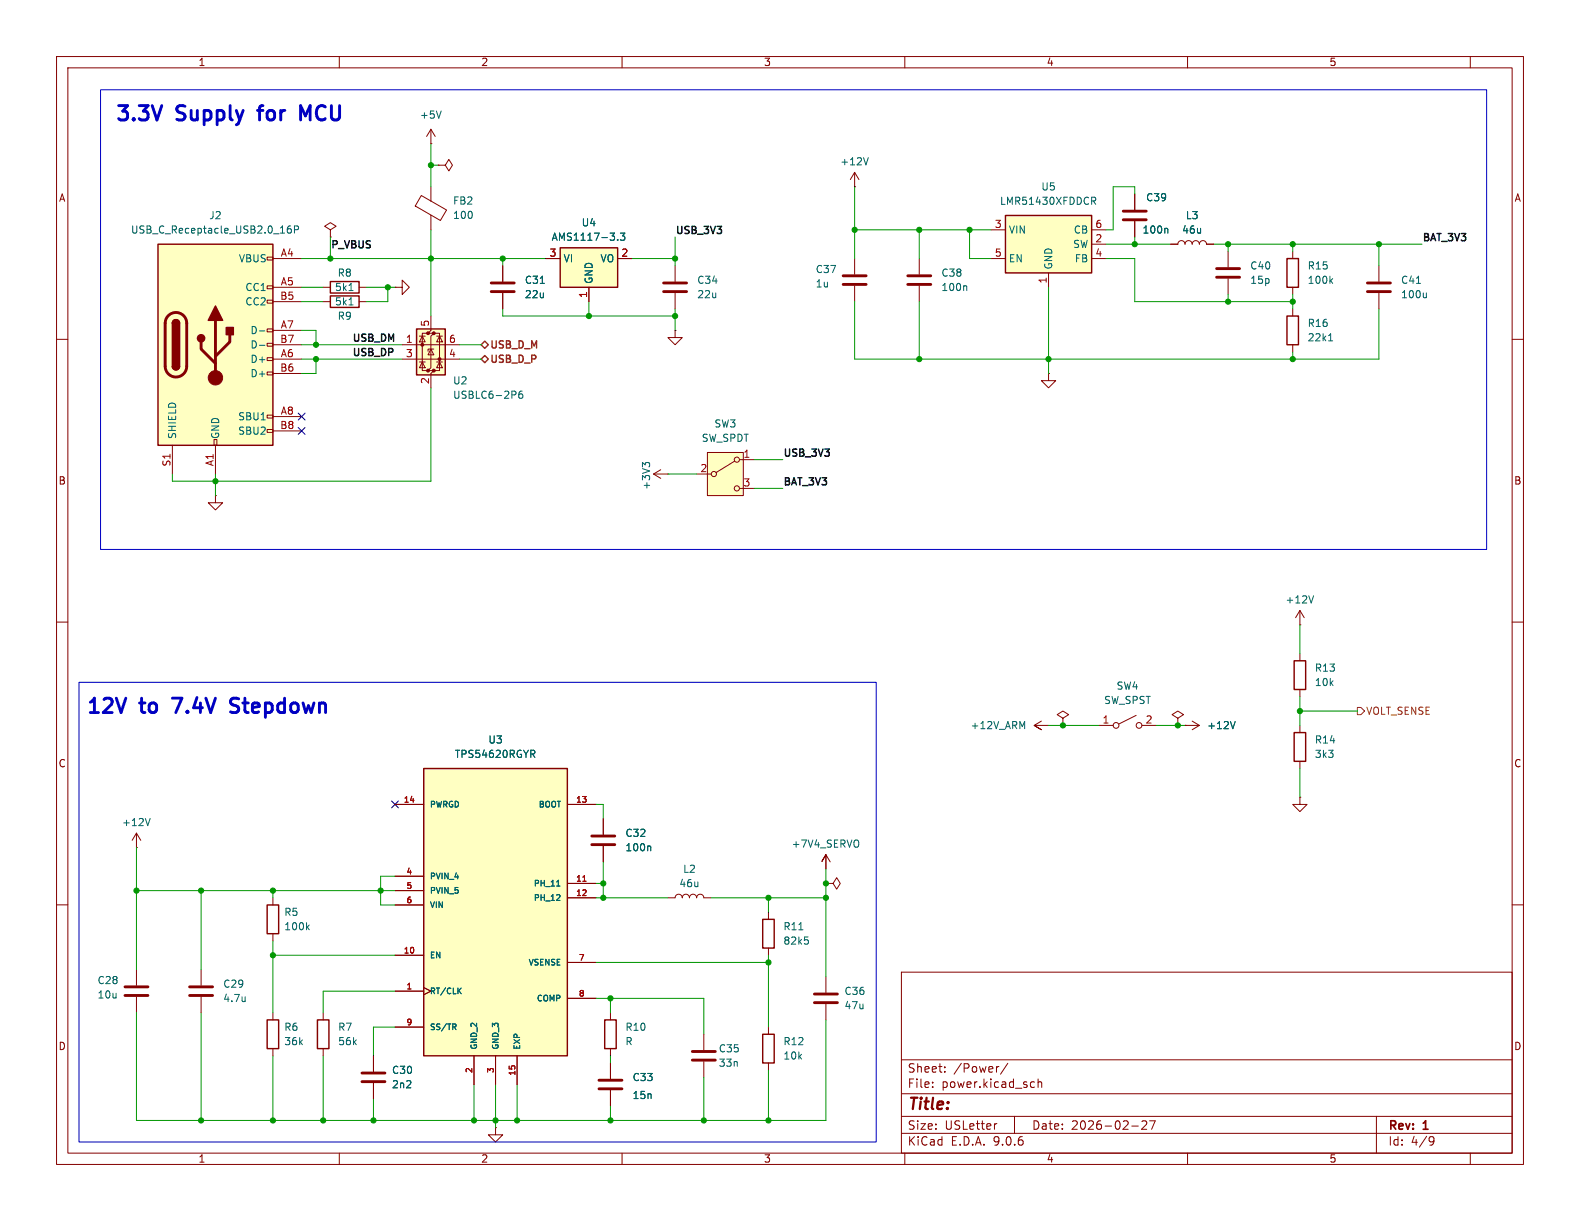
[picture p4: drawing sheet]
<svg xmlns="http://www.w3.org/2000/svg" width="279mm" height="216mm" viewBox="0 0 279 216" stroke-linecap="round" stroke-linejoin="round" font-family="sans-serif">
<g fill="none" stroke="#840000" stroke-width=".18">
<path d="M10 10h259.4v195.9h-259.4zM12 12h255.4v191.9h-255.4zM60 10v2M110 10v2M160 10v2M210 10v2M260 10v2M200.7 34.3v2.8M200.7 39.1v2.8M217.2 44.5v2.7M217.2 49.3v2.8M228.6 44.5v1.2"/>
<path d="M228.6 50.8v1.3M10 60h2M267.4 60h2M38.1 87.6v1.3h1.3l-1.3 1.3-1.3-1.3h1.3M38.1 87.6h.1M10 110h2M267.4 110h2M184.1 127.5l-1.2 .8 1.2 .7-1.2-.7h2.5M194.3 128.3h2.5M200.9 126.5l-3 1.5M201.9 128.3h2.6M208.3 127l1-.6-1-.7-1 .7 1 .6v1.3"/>
<path d="M208.3 128.3h.1M209.5 128.3h.1M209.5 128.3h2.6M210.8 127.5l1.3 .8M212.1 128.3l-1.3 .7M229.9 128.3v1.2M229.9 134.6v1.3M24.1 149.9h.1M24.1 147.3l-.7 1.3M24.1 147.3l.8 1.3M24.1 147.3v2.6M48.3 158.8v1.2"/>
<path d="M229.9 141v1.2h1.2l-1.2 1.3-1.3-1.3h1.3M229.9 141h.1M10 160h2M48.3 165.1v1.3M57.1 179.1v1.2M159.4 171.9h108v32h-108zM267.4 160h2M57.1 185.4v1.3M159.4 197.4h108M159.4 193.4h108M159.4 187.4h108M164.9 192.1v.2"/>
<path d="M164.9 191.4v.1M167.1 189.4v.2M167.1 188.7v.1M176.3 198.7l-.3 .1M176.6 188.6l-.2 .1M178.2 188l-1.3 1.9M179.4 197.4v3M182.5 191.3l.4 .1M182.9 192.2l-.4 .1M183.6 191.4l.2-.1 .3 .1 .1 .9M183.6 190.8v1.5M200.1 199.1h1.2"/>
<path d="M201.9 198.3l.6-.1 .2 .1 .1 .3-.9 1.1h.9M203.3 198.2h1l-.7 1.5M243.4 197.4v6.5M60 203.9v2M110 203.9v2M159.4 200.4h108M160 203.9v2M210 203.9v2M253 201l.5 .1a.99 .99 0 0 1-.4 1.4h-.2M253.6 201.6l-.3 .3h-.3M260 203.9v2"/>
<circle cx="197.4" cy="128.3" r=".51"/>
<circle cx="201.4" cy="128.3" r=".51"/>
</g>
<path d="M227.6 45.7h2v5.1h-2zM228.9 129.5h2v5.1h-2zM47.2 160h2.1v5.1h-2.1zM56.1 180.3h2.1v5.1h-2.1z" fill="none" stroke="#840000" stroke-width=".25"/>
<path d="M198.6 37.3h4.1M198.6 38.9h4.1M215.1 47.5h4.1M215.1 49h4.1" fill="none" stroke="#840000" stroke-width=".51"/>
<path d="M206.3 40.4l.2 .2v.6M235.3 49.6l.4 .5M235.7 49.3l-.5 .4M180.8 128.5l.4-.9v1.2M218.4 127.6l-.4 1.2M26.5 144.7l-.4 1.3M54.3 163.9l.4 .5M54.7 163.6l-.5 .4" fill="none" stroke="#006464" stroke-width=".18"/>
<path d="M27.9 43.2h20.4v35.5h-20.4z" fill="#ffffc2"/>
<g fill="none" stroke="#840000" stroke-width=".18">
<path d="M47.2 45.5h1.1v.5h-1.1zM47.2 50.5h1.1v.6h-1.1zM47.2 53.1h1.1v.5h-1.1zM47.2 58.2h1.1v.5h-1.1zM48.3 45.7h5M48.3 50.8h5M48.3 53.3h5M48.3 58.4h5M162.6 45.7v2.8M162.6 50.5v2.8M243.8 47v2.8M243.8 51.8v2.8"/>
<path d="M30.5 78.7v5.1M37.8 77.7h.6v1h-.6zM38.1 78.7v5.1M47.2 60.7h1.1v.5h-1.1zM47.2 63.2h1.1v.6h-1.1zM47.2 65.8h1.1v.5h-1.1zM47.2 73.4h1.1v.5h-1.1zM47.2 75.9h1.1v.6h-1.1zM48.3 61h5M48.3 63.5h5M48.3 66h5M48.3 73.7h5"/>
<path d="M48.3 76.2h5M185.4 66v1.3h1.3l-1.3 1.3-1.3-1.3h1.3M185.4 66h.1M229.9 110.5h.1M229.9 108l-.8 1.2M229.9 108l.7 1.2M229.9 108v2.5M229.9 115.6v1.2M188 127l1-.6-1-.7-1.1 .7 1.1 .6v1.3M188 128.3h.1M229.9 121.9v1.3"/>
</g>
<path d="M27.9 43.2h20.4v35.5h-20.4zM30.5 57.2a.64 .64 0 0 1 .6-.7 .64 .64 0 0 1 .6 .7M30.5 64.8a.64 .64 0 0 0 .6 .6 .64 .64 0 0 0 .6-.6M228.9 116.8h2v5.1h-2z" fill="none" stroke="#840000" stroke-width=".25"/>
<path d="M29.8 55.8a1.9 1.9 0 0 1 2-.4 1.9 1.9 0 0 1 1.2 1.8v7.6a1.91 1.91 0 0 1-1.9 1.9 1.91 1.91 0 0 1-1.9-1.9v-7.8l.2-.6zM38.1 56.6v10.2M40.6 59.2v1.3l-2.5 2.5M160.5 48.8h4.1M160.5 50.3h4.1M241.8 50h4.1M241.8 51.6h4.1M35.6 60.5v1.2l2.5 2.6" fill="none" stroke="#840000" stroke-width=".51"/>
<g fill="#840000" stroke="#840000" stroke-width=".25">
<path d="M30.5 57.2h1.2v7.6h-1.2z"/>
<path d="M30.7 56.7a.64 .64 0 0 1 .7-.1 .64 .64 0 0 1 .3 .6h-1.2z"/>
<path d="M30.5 64.8h1.2a.64 .64 0 0 1-.6 .6 .64 .64 0 0 1-.6-.6z"/>
<path d="M38.1 54.1l1.3 2.5h-2.6z"/>
<path d="M40 57.9h1.3v1.3h-1.3z"/>
<circle cx="35.6" cy="59.8" r=".63"/>
</g>
<circle cx="38.1" cy="66.8" r="1.27" fill="#840000" stroke="#840000" stroke-width=".18"/>
<path d="M51.4 39.9l-.4 .1a.86 .86 0 0 0 0 1.2l.5-.1v-.4l-.2-.3-.4 .1-.1 .2M45.9 58.5h.9M52.1 40.6h.6l.1-.2-.1-.3-.6-.2v1.3M170.8 50.5l.2 .2v.7M250.5 50.1h.7M252.2 51.8v.8M252.2 52.5l-.1 .1M45.9 61.1h.9M232.3 105.4l-.4 1.2" fill="none" stroke="#006464" stroke-width=".18"/>
<path d="M177.8 38.1h15.2v10.2h-15.2z" fill="#ffffc2"/>
<path d="M177.8 38.1h15.2v10.2h-15.2zM227.6 55.9h2v5.1h-2z" fill="none" stroke="#840000" stroke-width=".25"/>
<g fill="none" stroke="#840000" stroke-width=".18">
<path d="M76.2 25.4h.1M76.2 22.9l-.8 1.2M76.2 22.9l.8 1.2M76.2 22.9v2.5M151.1 33h.1M151.1 30.5l-.7 1.3M151.1 30.5l.8 1.3M151.1 30.5v2.5M119.4 58.4v1.3h1.2l-1.2 1.3-1.3-1.3h1.3M119.4 58.4h.1M119.4 47v2.8M119.4 51.8v2.8"/>
<path d="M151.1 45.7v2.8M151.1 50.5v2.8M175.3 40.6h2.5M175.3 45.7h2.5M185.4 48.3v2.5M193 40.6h2.6M193 45.7h2.6M193 43.2h2.6M228.6 54.6v1.3M228.6 61v1.2M115.6 83.8l1.2 .8M115.6 83.8h2.5"/>
<path d="M116.8 83.1l-1.2 .7M118.1 83.8h.1"/>
</g>
<path d="M78 19.6l-.4 1.3M153.5 27.9l-.4 1.3M193 34.9h.5l.3 .2-.2 .4h-.6M193.3 35.5l.5 .6M235.2 59.2l.1-.2v1.3M234.9 60.3h.8M114.1 82.2l-.5-.4v.8M114.1 82l.2-.2h.3l.3 .2" fill="none" stroke="#006464" stroke-width=".18"/>
<path d="M117.3 50h4.1M117.3 51.6h4.1M149.1 48.8h4.1M149.1 50.3h4.1" fill="none" stroke="#840000" stroke-width=".51"/>
<path d="M125.1 80h6.3v7.6h-6.3z" fill="#ffffc2"/>
<g fill="none" stroke="#840000" stroke-width=".18">
<path d="M88.9 47v2.8M88.9 51.8v2.8M123.2 83.8h2.5M125.1 80h6.3v7.6h-6.3zM129.9 81.5l-3.3 2.1M130.8 81.3h2.5M130.8 86.4h2.5"/>
<circle cx="126.2" cy="83.8" r=".46"/>
<circle cx="130.3" cy="86.4" r=".46"/>
<circle cx="130.3" cy="81.3" r=".46"/>
</g>
<path d="M86.9 50h4M86.9 51.6h4" fill="none" stroke="#840000" stroke-width=".51"/>
<path d="M95.5 50.1h.8" fill="none" stroke="#006464" stroke-width=".18"/>
<path d="M73.7 58.2h5v8.1h-5z" fill="#ffffc2"/>
<g fill="#840000" stroke="#840000" stroke-width=".18">
<circle cx="74.7" cy="61" r=".25"/>
<circle cx="75.7" cy="58.9" r=".25"/>
<circle cx="75.7" cy="65.5" r=".25"/>
<circle cx="76.7" cy="58.9" r=".25"/>
<circle cx="76.7" cy="65.5" r=".25"/>
<circle cx="77.7" cy="63.5" r=".25"/>
</g>
<g fill="none" stroke="#840000" stroke-width=".18">
<path d="M57.1 50.8h1.3M58.4 40.6l1-.6-1-.6-1 .6 1 .6v1.3M58.4 41.9h.1M63.5 50.8h1.3M69.8 50.8h1.3v-1.3l1.3 1.3-1.3 1.3v-1.3M69.8 50.8h.1M74.2 59.4h1M74.7 59.4l.5 1.1h-1zM75.7 58.9h-1v6.6h1M76.2 55.9v2.5l-.5 .5h1l-.5 .5v5.6l-.5 .5h1l-.5 .5v2.6M76.7 58.9h1v6.6h-1M77.2 59.4h1"/>
<path d="M77.7 59.4l.5 1.1h-1zM207 43.2h1.3a.64 .64 0 0 1 .6-.7 .64 .64 0 0 1 .6 .7 .64 .64 0 0 1 .7-.7 .64 .64 0 0 1 .6 .7 .64 .64 0 0 1 .7-.7 .64 .64 0 0 1 .6 .7 .64 .64 0 0 1 .6-.7 .64 .64 0 0 1 .7 .7h1.2M71.1 61h10.2M71.1 63.5h10.2M74.2 64h1M74.7 64l.5 1h-1zM76.2 61.7l.5 1h-1zM76.7 61.7h-1v.4M77.2 64h1M77.7 64l.5 1h-1z"/>
</g>
<path d="M58.4 49.8h5.1v2h-5.1zM73.7 58.2h5v8.1h-5z" fill="none" stroke="#840000" stroke-width=".25"/>
<path d="M61.7 51.4h.7M91.1 69.2l.1 .2-.1 .4M92.3 69.2h-.3a.86 .86 0 0 0 0 1.2l.4-.1 .1-.4-.3-.3h-.2l-.3 .3" fill="none" stroke="#006464" stroke-width=".18"/>
<path d="M99.1 43.8h10.1v7h-10.1z" fill="#ffffc2"/>
<path d="M58.4 52.3h5.1v2.1h-5.1zM99.1 43.8h10.1v7h-10.1zM106.9 180.3h2.1v5.1h-2.1z" fill="none" stroke="#840000" stroke-width=".25"/>
<g fill="none" stroke="#840000" stroke-width=".18">
<path d="M74.5 34.6l4.5 2.5-1.1 1.9-4.5-2.6zM76.2 33v2.6M76.2 38v2.6M77.5 29.2h1.2l.7-1 .6 1-.6 1-.7-1M77.5 29.2h.1M57.1 53.3h1.3M63.5 53.3h1.3M96.5 45.7h2.6M104.1 50.8v2.5M109.2 45.7h2.6M106.7 144.8v2.8M106.7 149.6v2.8"/>
<path d="M118.1 158.8h1.3a.64 .64 0 0 1 .6-.7 .64 .64 0 0 1 .6 .7 .64 .64 0 0 1 .7-.7 .64 .64 0 0 1 .6 .7 .64 .64 0 0 1 .7-.7 .64 .64 0 0 1 .6 .7 .64 .64 0 0 1 .6-.7 .64 .64 0 0 1 .7 .7h1.2M146 156.2h1.3l.7-1 .6 1-.6 1-.7-1M146 156.2h.1M146 151.1v2.6v-2.6l-.7 1.3 .7-1.3 .8 1.3M107.9 179.1v1.2M146 172.7v2.8M146 177.5v2.8M107.9 185.4v1.3M107.9 188v2.8M107.9 192.8v2.8M124.5 182.9v2.8M124.5 187.7v2.8"/>
</g>
<path d="M61.7 53.9h.7M109.2 42.4v.1M109.7 41.2h.8l-.4 .5 .3 .1v.6l-.2 .1-.5-.1M114.9 149.6l.2 .2v.6M151.8 148.7v.9" fill="none" stroke="#006464" stroke-width=".18"/>
<path d="M104.6 147.8h4.1M104.6 149.4h4.1M144 175.8h4.1M144 177.3h4.1M105.9 191h4.1M105.9 192.5h4.1M122.4 185.9h4.1M122.4 187.5h4.1" fill="none" stroke="#840000" stroke-width=".51"/>
<path d="M74.9 135.9h25.4v50.8h-25.4z" fill="#ffffc2"/>
<path d="M74.9 135.9h25.4v50.8h-25.4zM134.9 162.6h2v5h-2zM47.2 180.3h2.1v5.1h-2.1zM134.9 182.9h2v5.1h-2z" fill="none" stroke="#840000" stroke-width=".25"/>
<g fill="none" stroke="#840000" stroke-width=".18">
<path d="M200.7 34.3v2.8M200.7 39.1v2.8M88.9 47v2.8M88.9 51.8v2.8M96.5 45.7h2.6M104.1 50.8v2.5M109.2 45.7h2.6M207 43.2h1.3M213.4 43.2h1.2M208.3 128.3h.1M209.5 128.3h.1M69.8 142.2h5.1"/>
<path d="M69.8 154.9h5.1M69.8 157.5h5.1M100.3 142.2h5.1M100.3 156.2h5.1M100.3 158.8h5.1M106.7 144.8v2.8M106.7 149.6v2.8M24.1 171.5v2.7M24.1 176.3v2.8M35.6 171.5v2.7M35.6 176.3v2.8M48.3 179.1v1.2"/>
<path d="M69.8 160h5.1M69.8 168.9h5.1M69.8 175.3h5.1M74.9 174.6l1.3 .7-1.3 .6M100.3 170.2h5.1M100.3 176.5h5.1M135.9 161.3v1.3M135.9 167.6v1.3M48.3 185.4v1.3M66 186.7v2.8M66 191.5v2.8M69.8 181.6h5.1"/>
<path d="M83.8 186.7v5.1M87.6 199.4v1.3h1.3l-1.3 1.2-1.2-1.2h1.2M87.6 199.4h.1M87.6 186.7v5.1M91.4 186.7v5.1M107.9 188v2.8M107.9 192.8v2.8M135.9 181.6v1.3M135.9 188v1.2"/>
</g>
<g fill="none" stroke="#006464" stroke-width=".18">
<path d="M95.5 50.1h.8M109.2 42.4v.1M109.7 41.2h.8l-.4 .5 .3 .1v.6l-.2 .1-.5-.1M206.3 40.4l.2 .2v.6M94.2 133.3l.4 .6M94.3 132.7l.3 .2-.1 .3-.2 .1M218.4 127.6l-.4 1.2M98.4 156.7h.6M114.9 149.6l.2 .2v.6M43.4 176.3v.8M43.4 177h-.1M81.1 175.1l.5 .6"/>
<path d="M81.6 174.7l-.6 .6M141.3 164.4h.7M142.3 165.7h.6M142.7 166.2l.3 .2v.3l-.3 .2M80.3 181.6l.3 .5M80.5 181.1l.1 .1-.1 .3"/>
</g>
<path d="M103.1 155.8h.5" fill="none" stroke="#a90000" stroke-width=".18"/>
<path d="M22.1 174.5h4.1M22.1 176h4.1M33.5 174.5h4.1M33.5 176h4.1M64 189.7h4.1M64 191.3h4.1" fill="none" stroke="#840000" stroke-width=".51"/>
<path d="M240 125.1h.7l.6 .6-.6 .7h-.7z" fill="none" stroke="#725600" stroke-width=".18"/>
<path d="M85.1 63.5l.6-.6 .7 .6-.7 .6zM85.1 61l.6-.7 .7 .7-.7 .6z" fill="none" stroke="#725600" stroke-width=".25"/>
<g fill="none" stroke="#009600" stroke-width=".18">
<path d="M76.2 25.4v7.6M76.2 29.2h1.3M151.1 33v12.7M200.7 34.3v-1.3h-3.9v7.6h-1.2M53.3 50.8h3.8M53.3 53.3h3.8M53.3 45.7h43.2M53.3 58.4h2.6v2.6M58.4 41.9v3.8M64.8 50.8h5M68.6 50.8v2.5h-3.8M76.2 40.6v15.3"/>
<path d="M88.9 45.7v1.3M88.9 54.6v1.3h30.5M104.1 53.3v2.6M111.8 45.7h7.6M119.4 41.9v5.1M119.4 54.6v3.8M151.1 53.3v10.2h92.7v-8.9M151.1 40.6h24.2M162.6 40.6v5.1M162.6 53.3v10.2M171.4 40.6v5.1h3.9M185.4 50.8v15.2"/>
<path d="M195.6 45.7h5.1v7.6h27.9M195.6 43.2h11.4M200.7 41.9v1.3M214.6 43.2h36.9M217.2 43.2v1.3M217.2 52.1v1.2M228.6 43.2v1.3M228.6 52.1v2.5M243.8 43.2v3.8M53.3 61h17.8M53.3 63.5h17.8M55.9 63.5v2.5h-2.6"/>
<path d="M76.2 68.6v16.5h-45.7v-1.3M81.3 61h3.8M81.3 63.5h3.8M228.6 62.2v1.3M38.1 83.8v3.8M118.1 83.8h5.1M133.3 86.4h5.1M133.3 81.3h5.1M229.9 110.5v5.1M185.4 128.3h8.9M204.5 128.3h5M229.9 123.2v5.1"/>
<path d="M229.9 135.9v5.1M229.9 125.7h10.1M24.1 157.5h45.7M24.1 149.9v21.6M35.6 157.5v14M48.3 157.5v1.3M69.8 154.9h-2.5v5.1h2.5M105.4 158.8h12.7M105.4 142.2h1.3v2.6M105.4 156.2h1.3M106.7 152.4v6.4M125.7 158.8h20.3"/>
<path d="M135.9 158.8v2.5M146 153.7v19M24.1 179.1v19h121.9v-17.8M35.6 179.1v19M48.3 166.4v12.7M48.3 168.9h21.5M69.8 175.3h-12.7v3.8M105.4 176.5h19.1v6.4M105.4 170.2h30.5M107.9 176.5v2.6M135.9 168.9v12.7M48.3 186.7v11.4"/>
<path d="M57.1 186.7v11.4M66 194.3v3.8M69.8 181.6h-3.8v5.1M83.8 191.8v6.3M87.6 191.8v7.6M91.4 191.8v6.3M107.9 186.7v1.3M107.9 195.6v2.5M124.5 190.5v7.6M135.9 189.2v8.9"/>
</g>
<path d="M52.7 75.6l1.2 1.2M52.7 73.1l1.2 1.2M53.9 75.6l-1.2 1.2M53.9 73.1l-1.2 1.2M69.2 141.6l1.3 1.2M70.5 141.6l-1.3 1.2" fill="none" stroke="#000084" stroke-width=".18"/>
<path d="M28.6 18.7l-.8 2.5M45.5 19.5h1M54.9 18.7l-.9 1.8-.8-1.8v2.5M30.5 123.5h1.7M40.8 125.9l.9 .1M41.8 123.5h-.6a.62 .62 0 0 0-.5 .6 .62 .62 0 0 0 .5 .6l.5 .1" fill="none" stroke="#0000c2" stroke-width=".51"/>
<path d="M17.8 15.9h245.1v81.3h-245.1zM14 120.7h140.9v81.2h-140.9z" fill="none" stroke="#0000c2" stroke-width=".18"/>
<g fill="#009600" stroke="#009600" stroke-width=".18">
<circle cx="35.6" cy="157.5" r=".46"/>
<circle cx="24.1" cy="157.5" r=".46"/>
<circle cx="38.1" cy="85.1" r=".46"/>
<circle cx="55.9" cy="63.5" r=".46"/>
<circle cx="48.3" cy="168.9" r=".46"/>
<circle cx="48.3" cy="157.5" r=".46"/>
<circle cx="35.6" cy="198.1" r=".46"/>
<circle cx="57.1" cy="198.1" r=".46"/>
<circle cx="48.3" cy="198.1" r=".46"/>
<circle cx="67.3" cy="157.5" r=".46"/>
<circle cx="66" cy="198.1" r=".46"/>
<circle cx="91.4" cy="198.1" r=".46"/>
<circle cx="83.8" cy="198.1" r=".46"/>
<circle cx="87.6" cy="198.1" r=".46"/>
<circle cx="76.2" cy="29.2" r=".46"/>
<circle cx="68.6" cy="50.8" r=".46"/>
<circle cx="58.4" cy="45.7" r=".46"/>
<circle cx="55.9" cy="61" r=".46"/>
<circle cx="135.9" cy="198.1" r=".46"/>
<circle cx="135.9" cy="170.2" r=".46"/>
<circle cx="135.9" cy="158.8" r=".46"/>
<circle cx="107.9" cy="176.5" r=".46"/>
<circle cx="106.7" cy="158.8" r=".46"/>
<circle cx="106.7" cy="156.2" r=".46"/>
<circle cx="124.5" cy="198.1" r=".46"/>
<circle cx="107.9" cy="198.1" r=".46"/>
<circle cx="119.4" cy="45.7" r=".46"/>
<circle cx="151.1" cy="40.6" r=".46"/>
<circle cx="119.4" cy="55.9" r=".46"/>
<circle cx="76.2" cy="45.7" r=".46"/>
<circle cx="88.9" cy="45.7" r=".46"/>
<circle cx="104.1" cy="55.9" r=".46"/>
<circle cx="171.4" cy="40.6" r=".46"/>
<circle cx="200.7" cy="43.2" r=".46"/>
<circle cx="162.6" cy="63.5" r=".46"/>
<circle cx="162.6" cy="40.6" r=".46"/>
<circle cx="146" cy="158.8" r=".46"/>
<circle cx="146" cy="156.2" r=".46"/>
<circle cx="185.4" cy="63.5" r=".46"/>
<circle cx="228.6" cy="63.5" r=".46"/>
<circle cx="188" cy="128.3" r=".46"/>
<circle cx="208.3" cy="128.3" r=".46"/>
<circle cx="229.9" cy="125.7" r=".46"/>
<circle cx="243.8" cy="43.2" r=".46"/>
<circle cx="228.6" cy="43.2" r=".46"/>
<circle cx="228.6" cy="53.3" r=".46"/>
<circle cx="217.2" cy="43.2" r=".46"/>
<circle cx="217.2" cy="53.3" r=".46"/>
</g>
<g font-size="3.5" fill="#0000c2">
<text x="20.1" y="22.1">3.3V</text>
<text x="31.3" y="22.1">Supply</text>
<text x="46.8" y="22.1">for</text>
<text x="55.1" y="22.1">MCU</text>
<text x="15" y="126.9">12V</text>
<text x="24.9" y="126.9">to</text>
<text x="31.6" y="126.9">7.4V</text>
<text x="42.8" y="126.9">Stepdown</text>
</g>
<text font-size="2.8" fill="#840000" x="160.4" y="196.8">Title:</text>
<g font-size="2.1" fill="#840000">
<text x="160.4" y="189.9">Sheet:</text>
<text x="168.6" y="189.9">/Power/</text>
<text x="160.4" y="192.6">File:</text>
<text x="166.5" y="192.6">power.kicad_sch</text>
<text x="160.4" y="202.8">KiCad</text>
<text x="160.4" y="200">Size:</text>
<text x="167.1" y="200">USLetter</text>
<text x="168.1" y="202.8">E.D.A.</text>
<text x="175.7" y="202.8">9.0.6</text>
<text x="182.4" y="200">Date:</text>
<text x="189.4" y="200">2026-02-27</text>
<text x="245.4" y="200.2">Rev:</text>
<text x="245.4" y="202.8">Id:</text>
<text x="249.5" y="202.8">4/9</text>
<text x="251.8" y="200.2">1</text>
</g>
<g font-size="1.8" fill="#840000">
<text x="35" y="11.9">1</text>
<text x="85" y="11.9">2</text>
<text x="135" y="11.9">3</text>
<text x="185" y="11.9">4</text>
<text x="235" y="11.9">5</text>
<text x="10.3" y="35.9">A</text>
<text x="267.7" y="35.9">A</text>
<text x="10.3" y="85.9">B</text>
<text x="267.7" y="85.9">B</text>
<text x="10.3" y="135.9">C</text>
<text x="267.7" y="135.9">C</text>
<text x="10.3" y="185.9">D</text>
<text x="267.7" y="185.9">D</text>
<text x="35" y="205.8">1</text>
<text x="85" y="205.8">2</text>
<text x="135" y="205.8">3</text>
<text x="185" y="205.8">4</text>
<text x="235" y="205.8">5</text>
</g>
<g font-size="1.8" fill="#006464">
<text x="74.2" y="21.2">+5V</text>
<text x="148.5" y="29.4">+12V</text>
<text x="184" y="33.9">U5</text>
<text x="202.6" y="35.8">C39</text>
<text x="23.1" y="41.5">USB_C_Receptacle_USB2.0_16P</text>
<text x="36.9" y="39">J2</text>
<text x="80" y="36.4">FB2</text>
<text x="80" y="38.9">100</text>
<text x="102.8" y="40.2">U4</text>
<text x="176.7" y="36.4">LMR51430XFDDCR</text>
<text x="178.3" y="41.5">VIN</text>
<text x="189.8" y="41.5">CB</text>
<text x="201.9" y="41.5">100n</text>
<text x="208.9" y="41.5">46u</text>
<text x="209.6" y="39">L3</text>
<text x="42.1" y="46.6">VBUS</text>
<text x="97.4" y="42.8">AMS1117-3.3</text>
<text x="99.6" y="46.6">VI</text>
<text x="106.1" y="46.6">VO</text>
<text x="178.3" y="46.6">EN</text>
<text x="186.3" y="47.8" transform="rotate(-90 186.3 47.8)">GND</text>
<text x="189.7" y="44">SW</text>
<text x="190" y="46.6">FB</text>
<text x="221" y="47.9">C40</text>
<text x="231.1" y="47.9">R15</text>
<text x="43.3" y="51.7">CC1</text>
<text x="59.1" y="51.7">5k1</text>
<text x="59.6" y="49.1">R8</text>
<text x="92.7" y="50.4">C31</text>
<text x="92.7" y="52.9">22u</text>
<text x="105" y="50.3" transform="rotate(-90 105 50.3)">GND</text>
<text x="123.2" y="50.4">C34</text>
<text x="123.2" y="52.9">22u</text>
<text x="144.2" y="51">1u</text>
<text x="144.2" y="48.5">C37</text>
<text x="166.4" y="51.7">100n</text>
<text x="166.4" y="49.1">C38</text>
<text x="221" y="50.4">15p</text>
<text x="231.1" y="50.4">100k</text>
<text x="247.7" y="52.9">100u</text>
<text x="247.7" y="50.4">C41</text>
<text x="43.3" y="54.2">CC2</text>
<text x="44.2" y="59.3">D-</text>
<text x="59.1" y="54.2">5k1</text>
<text x="59.6" y="56.7">R9</text>
<text x="231.1" y="58">R16</text>
<text x="44.2" y="61.8">D-</text>
<text x="44.2" y="64.4">D+</text>
<text x="231.1" y="60.6">22k1</text>
<text x="44.2" y="66.9">D+</text>
<text x="80" y="68.2">U2</text>
<text x="80" y="70.7">USBLC6-2P6</text>
<text x="31.3" y="77.7" transform="rotate(-90 31.3 77.7)">SHIELD</text>
<text x="39" y="77.7" transform="rotate(-90 39 77.7)">GND</text>
<text x="42" y="74.5">SBU1</text>
<text x="42" y="77.1">SBU2</text>
<text x="126.2" y="75.8">SW3</text>
<text x="124" y="78.3">SW_SPDT</text>
<text x="115.2" y="86.7" transform="rotate(-90 115.2 86.7)">+3V3</text>
<text x="227.2" y="106.9">+12V</text>
<text x="232.4" y="119">R13</text>
<text x="195.1" y="124.7">SW_SPST</text>
<text x="197.4" y="122.1">SW4</text>
<text x="232.4" y="121.5">10k</text>
<text x="86.3" y="131.7">U3</text>
<text x="171.5" y="129.1">+12V_ARM</text>
<text x="213.4" y="129.1">+12V</text>
<text x="232.4" y="131.7">R14</text>
<text x="80.3" y="134.2">TPS54620RGYR</text>
<text x="232.4" y="134.2">3k3</text>
<text x="21.5" y="146.3">+12V</text>
<text x="110.5" y="148.2">C32</text>
<text x="110.5" y="150.7">100n</text>
<text x="120.7" y="154.5">L2</text>
<text x="139.9" y="150.1">+7V4_SERVO</text>
<text x="120" y="157.1">46u</text>
<text x="50.2" y="162.2">R5</text>
<text x="50.2" y="164.7">100k</text>
<text x="138.4" y="164.7">R11</text>
<text x="138.4" y="167.2">82k5</text>
<text x="17.2" y="174.2">C28</text>
<text x="17.2" y="176.8">10u</text>
<text x="39.4" y="174.9">C29</text>
<text x="39.4" y="177.4">4.7u</text>
<text x="149.2" y="176.1">C36</text>
<text x="149.2" y="178.7">47u</text>
<text x="50.2" y="182.5">R6</text>
<text x="50.2" y="185">36k</text>
<text x="59.7" y="182.5">R7</text>
<text x="59.7" y="185">56k</text>
<text x="110.5" y="182.5">R10</text>
<text x="110.5" y="185">R</text>
<text x="138.4" y="185">R12</text>
<text x="69.2" y="190.1">C30</text>
<text x="111.8" y="191.4">C33</text>
<text x="127" y="186.3">C35</text>
<text x="127" y="188.8">33n</text>
<text x="138.4" y="187.6">10k</text>
<text x="69.2" y="192.6">2n2</text>
<text x="111.8" y="194.5">15n</text>
</g>
<g font-size="1.8" fill="#0f0f0f">
<text x="119.4" y="41.5">USB_3V3</text>
<text x="58.4" y="44">P_VBUS</text>
<text x="251.5" y="42.7">BAT_3V3</text>
<text x="62.2" y="60.5">USB_DM</text>
<text x="62.2" y="63.1">USB_DP</text>
<text x="138.4" y="80.8">USB_3V3</text>
<text x="138.4" y="85.9">BAT_3V3</text>
</g>
<g font-size="1.8" fill="#a90000">
<text x="175.8" y="40.4">3</text>
<text x="193.6" y="40.4">6</text>
<text x="49.5" y="45.5">A4</text>
<text x="97.1" y="45.5">3</text>
<text x="109.8" y="45.5">2</text>
<text x="175.8" y="45.5">5</text>
<text x="193.6" y="42.9">2</text>
<text x="193.6" y="45.5">4</text>
<text x="49.5" y="53.1">B5</text>
<text x="49.5" y="50.5">A5</text>
<text x="103.9" y="52.8" transform="rotate(-90 103.9 52.8)">1</text>
<text x="185.2" y="50.2" transform="rotate(-90 185.2 50.2)">1</text>
<text x="49.5" y="58.2">A7</text>
<text x="75.9" y="57.9" transform="rotate(-90 75.9 57.9)">5</text>
<text x="49.5" y="60.7">B7</text>
<text x="49.5" y="65.8">B6</text>
<text x="49.5" y="63.2">A6</text>
<text x="71.7" y="60.7">1</text>
<text x="71.7" y="63.2">3</text>
<text x="79.3" y="60.7">6</text>
<text x="79.3" y="63.2">4</text>
<text x="75.9" y="68" transform="rotate(-90 75.9 68)">2</text>
<text x="49.5" y="75.9">B8</text>
<text x="49.5" y="73.4">A8</text>
<text x="30.2" y="82.6" transform="rotate(-90 30.2 82.6)">S1</text>
<text x="37.8" y="82.5" transform="rotate(-90 37.8 82.5)">A1</text>
<text x="123.8" y="83.6">2</text>
<text x="131.4" y="81">1</text>
<text x="131.4" y="86.1">3</text>
<text x="194.9" y="128">1</text>
<text x="202.5" y="128">2</text>
</g>
<g font-size="1.8" fill="#725600">
<text x="86.6" y="64.5">USB_D_P</text>
<text x="86.6" y="62">USB_D_M</text>
<text x="241.5" y="126.6">VOLT_SENSE</text>
</g>
<g font-size="1.4" fill="#a90000">
<text x="71.3" y="142">14</text>
<text x="101.8" y="142">13</text>
<text x="71.8" y="154.7">4</text>
<text x="101.8" y="156">11</text>
<text x="71.8" y="157.2">5</text>
<text x="71.8" y="159.8">6</text>
<text x="101.8" y="158.5">12</text>
<text x="71.3" y="168.7">10</text>
<text x="102.3" y="169.9">7</text>
<text x="71.8" y="175">1</text>
<text x="102.3" y="176.3">8</text>
<text x="71.8" y="181.4">9</text>
<text x="83.6" y="189.8" transform="rotate(-90 83.6 189.8)">2</text>
<text x="87.4" y="189.8" transform="rotate(-90 87.4 189.8)">3</text>
<text x="91.2" y="190.3" transform="rotate(-90 91.2 190.3)">15</text>
</g>
<g font-size="1.4" fill="#006464">
<text x="75.9" y="143">PWRGD</text>
<text x="95.1" y="143">BOOT</text>
<text x="75.9" y="155.7">PVIN_4</text>
<text x="75.9" y="158.2">PVIN_5</text>
<text x="75.9" y="160.8">VIN</text>
<text x="94.3" y="156.9">PH_11</text>
<text x="94.3" y="159.5">PH_12</text>
<text x="75.9" y="169.6">EN</text>
<text x="93.4" y="170.9">VSENSE</text>
<text x="75.9" y="176">RT/CLK</text>
<text x="94.8" y="177.3">COMP</text>
<text x="75.9" y="182.3">SS/TR</text>
<text x="84.6" y="185.7" transform="rotate(-90 84.6 185.7)">GND_2</text>
<text x="88.4" y="185.7" transform="rotate(-90 88.4 185.7)">GND_3</text>
<text x="92.2" y="185.7" transform="rotate(-90 92.2 185.7)">EXP</text>
</g>
</svg>
